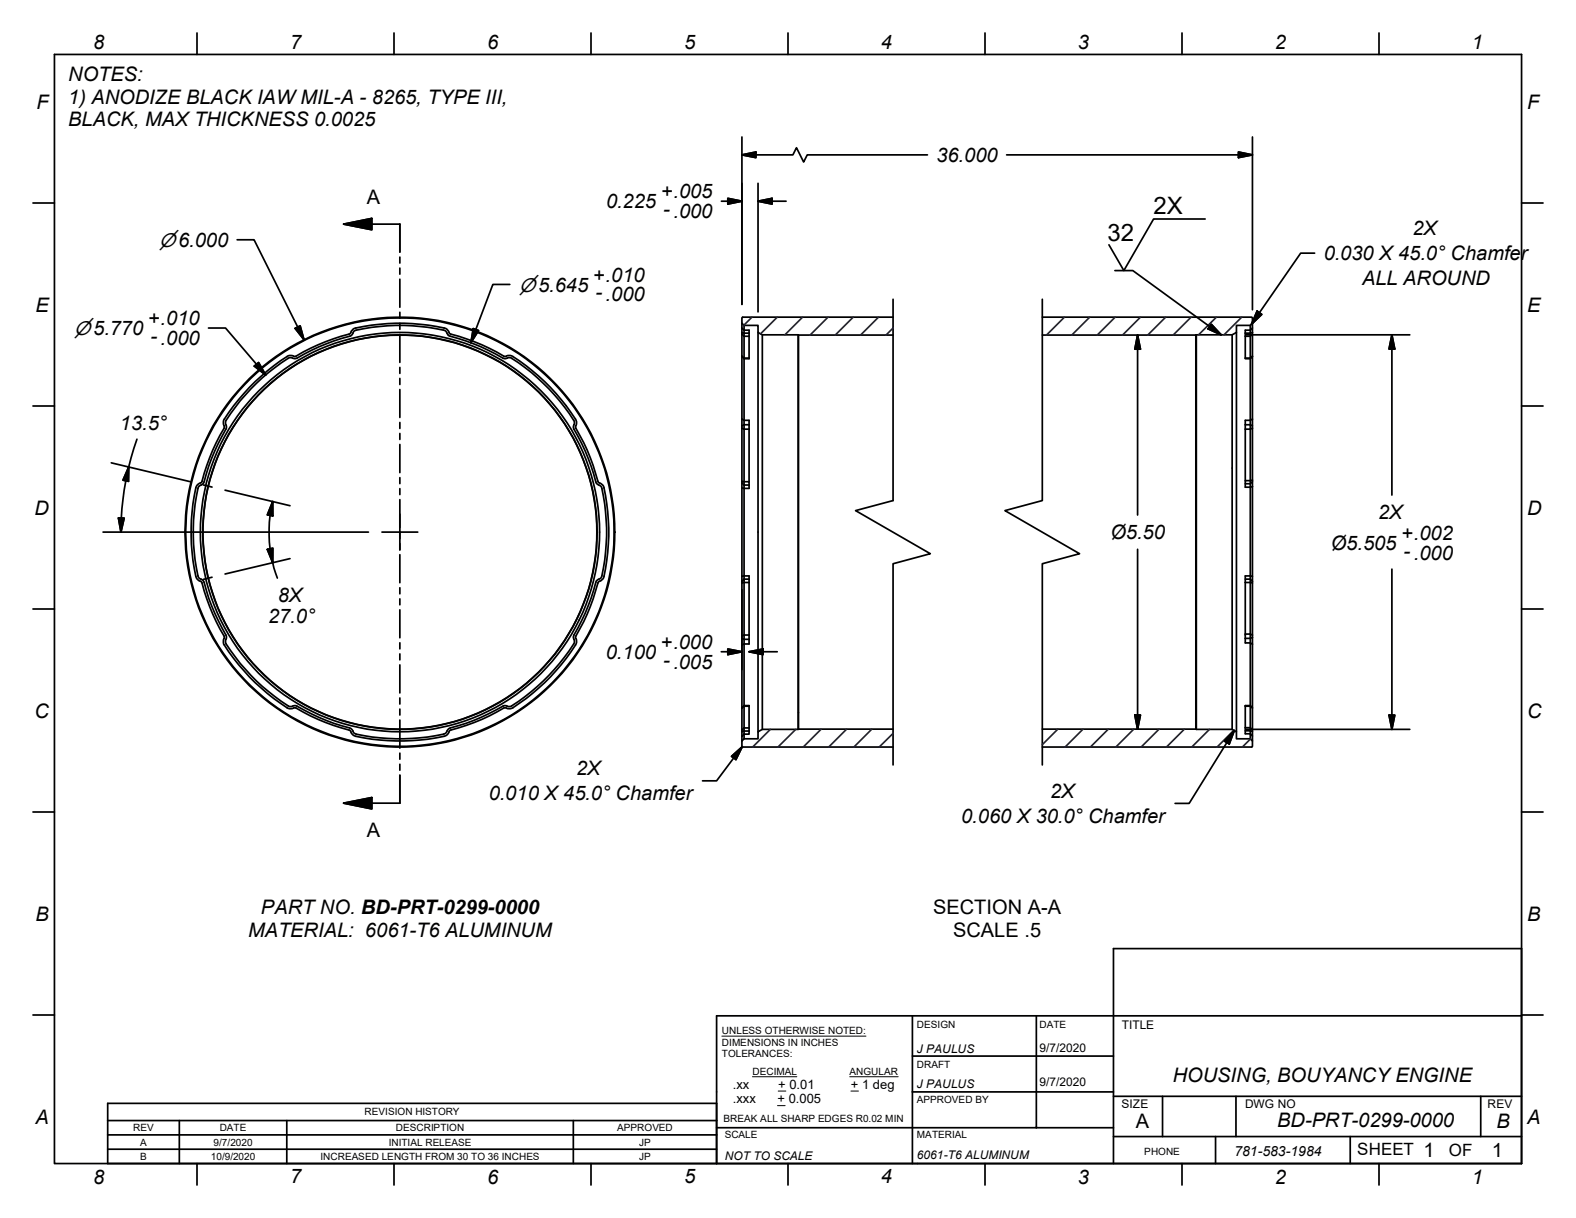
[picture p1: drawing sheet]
<svg xmlns="http://www.w3.org/2000/svg" width="279mm" height="216mm" viewBox="0 0 279 216" stroke-linecap="round" stroke-linejoin="round" font-family="sans-serif">
<g fill="none" stroke="#000" stroke-width=".3">
<path d="M9.7 9.7h260v196.5h-260zM34.9 5.8v3.9M69.8 5.8v3.9M104.8 5.8v3.9M139.7 5.8v3.9M174.6 5.8v3.9M209.5 5.8v3.9M244.5 5.8v3.9M5.8 36h3.9M60.9 39.7l5-1v2zM60.9 39.7h10v5M129 35.2l2.5 .5-2.5 .5z"/>
<path d="M131.5 24.3v29.7M131.5 27.5l2.5-.6v1zM131.5 27.5h9.1l.6-1.3 1.3 2.5 .6-1.2h21.3M131.5 35.7h-3.6M134.4 35.7l2.5-.5v1zM134.4 32.5v22.8M134.4 35.7h5M178.5 27.5h43.5M213.7 38.8h-9.2l-5.3 9.2-2.6-4.6M219.6 26.9l2.4 .6-2.4 .4zM222 24.3v30.6M269.7 36h3.9"/>
<path d="M37 58.1h3l7.1 8.4M42 42.5h3l8.9 17.7M52.3 58.2l.9-.4 .7 2.4zM70.9 45.6v1M70.9 47.5v1.1M70.9 49.5v5M70.9 55.4v1M70.9 57.3v1.1M70.9 59.3v4.9M83.9 58.3l.9 .3-1.3 2.1zM90.4 50.4h-3l-3.9 10.3M131.5 57.3v1.6"/>
<path d="M131.5 58.9v.3M131.5 59.2v3.9M131.5 58.1l.4 .4h.9v.6M131.5 58.9l1.3 .2M131.5 59.2l.4 .4h.9M131.9 57.7v17.6M132.8 59.6v3.9M132.8 59.1v.5M134.4 58.9v70.8M135.1 59.4v69.9M141.5 59.4v69.9M141.6 59.4v69.8"/>
<path d="M158.3 53v35.7l-6.6 1.8 13.2 7.6-6.6 1.8v35.7M158.3 56.2h-26.6l-.2 .1v1l.4 .4h2.5v1.2l.7 .5h23.2M184.8 53v35.7l-6.6 1.8 13.2 7.6-6.6 1.8v35.7M184.8 56.2h37.1l.1 .1v1l-.3 .4h-2.5v1.2l-.8 .5h-6.3M184.8 59.4h27.2M197.7 48h3.1l15.7 11.4M201.7 59.4v31.9M201.7 59.4l.5 2.5h-1zM212 59.4v69.8M212.1 59.4v69.9M212.1 59.4h-.1M214.8 57.5l1.7 1.9-2.3-1.1z"/>
<path d="M218.4 59.4v69.9M219.2 58.9v70.8M220.8 59.1v.5M220.8 59.6v3.9M220.8 59.6h.9M220.8 59.1h.9M220.8 59.4h29.1M221.7 57.7v.8M221.7 59.6v3.9M221.7 59.1v.5M221.7 58.5v.6M221.7 58.5h-.9v.6"/>
<path d="M222 59.2l-.3 .4M222 58.9v4.2M222 57.3v1.6M222 58.1l-.3 .4M222 58.9l-.3 .2M222.9 55.1l.8 .6-1.8 1.8zM233.1 44.9h-2.5l-8.7 12.6M246.8 59.4v28.4M246.8 59.4l.5 2.5h-1zM5.8 72h3.9M24.3 77.9a50.5 50.5 0 0 0-2.9 16.4M44.2 68.7a31.2 31.2 0 0 1 7.1-5.7l.9 .2a45.3 45.3 0 0 1 9.9-4.1l.5-.8a33.5 33.5 0 0 1 16.6 0l.5 .8a46.5 46.5 0 0 1 9.9 4.1l.4-.2h.5a33.7 33.7 0 0 1 11.7 11.8l-.2 .8a43.7 43.7 0 0 1 4 9.7l.2 .3 .7 .4a33.5 33.5 0 0 1 0 16.6l-.7 .5a45.8 45.8 0 0 1-4.2 9.9l.2 .9a34.4 34.4 0 0 1-11.5 11.7h-.7l-.5-.1a43.8 43.8 0 0 1-9.8 4.1l-.5 .7a29.2 29.2 0 0 1-10.5 1l-2.8-.3-2.8-.5-.7-.4-.3-.5a43.1 43.1 0 0 1-9.8-4.1l-1 .1a34.6 34.6 0 0 1-11.7-11.4v-.8l.2-.5a43.1 43.1 0 0 1-4.1-9.8l-.8-.5a29.7 29.7 0 0 1-1-10.4l.3-2.9 .5-2.8 .4-.6 .6-.3a43.8 43.8 0 0 1 4.1-9.9l-.2-.9 .2-.5 1.6-2.4z"/>
<path d="M44.5 68.9a29.8 29.8 0 0 1 7-5.5l1 .1a44.4 44.4 0 0 1 9.8-4.1l.3-.3a.63 .63 0 0 1 .5-.6 34.1 34.1 0 0 1 15.9 .2l.5 .7a43.8 43.8 0 0 1 9.8 4.1l1.3-.1a36.7 36.7 0 0 1 11.2 11.3l-.1 1.2a43.8 43.8 0 0 1 4.1 9.8l.7 .5a32.9 32.9 0 0 1 0 16.3l-.7 .4a44.4 44.4 0 0 1-4.1 9.9l.1 1.2a36.1 36.1 0 0 1-11.2 11.2l-1.1-.1a49.3 49.3 0 0 1-9.7 3.9l-.3 .2-.5 .7a28.7 28.7 0 0 1-10.3 1l-2.8-.3-2.8-.5-.3-.2-.6-.8a37.8 37.8 0 0 1-9.7-4l-1 .1a33.3 33.3 0 0 1-11.5-11.2l.2-1.1a49.3 49.3 0 0 1-4-9.6l-.2-.4-.7-.4a29.2 29.2 0 0 1-1-10.3l.3-2.8 .5-2.8 .2-.4 .8-.6a37.3 37.3 0 0 1 4-9.7l-.1-.8 .1-.6 2.5-3.5zM45.1 64.9l.7-.6 1.3 2.2zM70.9 65.1v1.1M70.9 67.1v1.1M70.9 69v5M70.9 74.9v1M70.9 76.8v1.1M70.9 78.8v5M131.5 75.9l.4 .2M131.5 63.1v.1M131.5 63.2v11.1M131.5 74.3v1.2"/>
<path d="M131.5 75.5v.4M131.5 75.9v9.4M131.5 63.2l.4 .4h.9v-.1M131.5 74.3l.4 .2h.9v.8M131.5 63.1l.4 .4h.9M131.9 75.3h.9M131.9 76.1v54M131.9 76.1h.9M131.9 75.3l-.4 .2M131.9 75.3v.8M132.8 76.1v9.3M132.8 75.3v.8"/>
<path d="M220.8 63.5v.1h.9M220.8 76.1v9.1M220.8 76.1h.9M220.8 75.3h.9M220.8 75.3v.8M220.8 63.5h.9M221.7 75.3l.3 .2M221.7 76.1v9.1M221.7 75.3v.8M221.7 74.5v.8M221.7 63.5v.1M221.7 63.6v10.9"/>
<path d="M221.7 74.5h-.9v.8M222 63.1l-.3 .4M222 74.3l-.3 .2M222 75.9l-.3 .2M222 75.9v9.2M222 74.3v1.6M222 63.1v11.2M222 63.2l-.3 .4M269.7 72h3.9M18.3 94.3h47M19.7 82l14 3.4M21 91.8h1l-.6 2.5z"/>
<path d="M22.8 82.8v2.5l-1-.2zM36 86l1.6 .3M39.9 86.9l11.5 2.7M47.4 97.4l1-.2-.1 2.5zM48.3 88.9a22.9 22.9 0 0 0 .9 13.6M48.3 88.9l.1 2.5-1-.1zM51.4 99l-11.5 2.7M67.7 94.3h6.4M70.9 84.7v1M70.9 86.6v1.1M70.9 88.6v8.9M70.9 98.3v5"/>
<path d="M131.5 85.3v.3M131.5 85.6v16.6M131.5 85.3l1.3 .1v.6M131.5 85.6l.4 .4h.9M132.8 86v.6l-1.3-.1M201.7 97.4v31.8M220.8 85.7h.9M221.7 85.2h-.9v1.2h.9M221.7 85.7v.7M221.7 85.2v.5M221.7 86.4v15.7M222 85.1l-.3 .1"/>
<path d="M222 85.4l-.3 .3M222 86.3l-.3 .1M222 86.3v16.7M222 85.1v1.2M5.8 107.9h3.9M37.6 102.3l-1.6 .4M70.9 104.2v1.1M70.9 106.2v1M70.9 108.1v5M70.9 113.9v1.1M70.9 115.9v1.1M70.9 117.9v4.9"/>
<path d="M127.9 115.5h3.6M129 115l2.5 .5-2.5 .5zM131.5 104.5v14.2M131.5 102.2v.8M131.5 103v.3M131.5 103.3v9.9M131.5 113.2v1.1M131.5 114.3v11.2M131.5 102.2l1.3-.1v.6M131.5 113.2l.4 .1h.9M132.8 115.5l2.5-.5v1zM132.8 103.3v9.3"/>
<path d="M132.8 112.6v.7M132.8 102.7v.6M132.8 113.3v.9h-.9l-.4 .1M132.8 102.7h-.9l-.4 .3M132.8 112.6h-.9l-.4 .2M132.8 103.3h-1.3M132.8 115.5h5M220.8 113.2v.8h.9M220.8 103.3v9.1M220.8 103.3h.9M220.8 113.2h.9M220.8 112.4h.9"/>
<path d="M220.8 102.7h.9M220.8 112.4v.8M221.7 102.1h-.9v1.2M221.7 102.1l.3 .1M221.7 102.7l.3 .3M221.7 103.3h.3M221.7 112.4l.3 .2M221.7 114l.3 .2M221.7 113.2v.8M221.7 112.4v.8M221.7 103.3v9.1M221.7 102.7v.6"/>
<path d="M221.7 102.1v.6M221.7 114v11.1M222 113l-.3 .2M222 112.6v.4M222 103v9.6M222 114.2v17.1M222 113v1.2M246.8 100.9v28.4M269.7 107.9h3.9M70.9 123.7v1.1M70.9 125.7v1M70.9 127.6v5"/>
<path d="M70.9 133.5v1.1M70.9 135.5v1M70.9 137.4v5h-10M129.7 134.1l1.9-1.7-1.1 2.2zM131.5 125.5h.1M131.5 125.5v4.2M131.5 129.7v.8M131.5 130.5v.8M131.6 132.4l-4.6 6h-2.5M131.9 130.1v.9M131.9 130.1l-.4 .4M132.8 125.2v3.8"/>
<path d="M132.8 125.2v-.1h-.9l-.4 .4M132.8 129v.6M132.8 129h-.9l-.4 .4M132.8 129.6v.5h-.9M132.8 125.2h-.9l-.4 .3M132.8 129.6l-1.3 .1M141.6 129.2h16.7M141.6 129.2l-6.5 .1-.7 .4v1.3h-2.5l-.4 .3v1l.2 .1h26.6M184.8 129.2l33.6 .1M201.2 126.7h1l-.5 2.5zM218.4 129.3l.8 .4v1.3h2.5l.3 .3v1l-.1 .1h-37.1M218.8 129.5l-.9 2.4-.8-.5z"/>
<path d="M218.8 129.5l-8 12.9h-2.5M220.8 129v1.1h.9M220.8 125.2v3.8M220.8 125.2h.9M220.8 129.5h.9M220.8 129h.9M220.8 129.3h29.1M221.7 125.1h-.9v.1M221.7 125.2l.3 .3M221.7 129l.3 .4M221.7 129.5l.3 .1M221.7 130.1l.3 .4"/>
<path d="M221.7 125.1l.3 .4M221.7 129.5v.6M221.7 129v.5M221.7 125.2v3.8M221.7 125.1v.1M221.7 130.1v.9M246.3 126.8h1l-.5 2.5zM5.8 143.9h3.9M60.9 142.4l5-1v2zM269.7 143.9h3.9M5.8 179.9h3.9M269.7 168.1h-72.3v38.1"/>
<path d="M269.7 179.9h3.9M19.1 198.6h107.9M31.8 198.6v7.6M50.8 198.6v7.6M101.6 198.6v7.6M127 199.9h70.4M127 195.6h-107.9v10.6h250.6M161.8 187.2h35.6M161.8 193.5h35.6M161.8 180.1v26.1M183.7 180.1v19.8M197.4 194.3h72.3"/>
<path d="M206.1 194.3v7.2M219.1 194.3v7.2M262.5 194.3v7.2M269.7 180.1h-142.7v26.1M19.1 201.2h107.9M19.1 203.7h107.9M34.9 206.2v3.9M69.8 206.2v3.9M104.8 206.2v3.9M139.7 206.2v3.9M174.6 206.2v3.9M197.4 201.5h72.3"/>
<path d="M209.5 206.2v3.9M215.5 201.5v4.7M239.4 201.5v4.7M244.5 206.2v3.9"/>
<circle cx="70.9" cy="94.3" r="34.9"/>
<circle cx="70.9" cy="94.3" r="38"/>
<circle cx="70.9" cy="94.3" r="38.1"/>
<circle cx="70.9" cy="94.3" r="35.4"/>
<circle cx="70.9" cy="94.3" r="35"/>
</g>
<path d="M128 183.7h25.5M133.4 190.9h7.9M137.8 196h1.4M138 193.4h1.3M150.6 190.9h8.6M150.9 193.4h1.3" fill="none" stroke="#000" stroke-width=".18"/>
<g fill="#000" stroke="#000" stroke-width=".3">
<path d="M60.9 39.7l5-1v2zM129 35.2l2.5 .5-2.5 .5zM131.5 27.5l2.5-.6v1zM134.4 35.7l2.5-.5v1zM219.6 26.9l2.4 .6-2.4 .4zM52.3 58.2l.9-.4 .7 2.4zM83.9 58.3l.9 .3-1.3 2.1zM214.8 57.5l1.7 1.9-2.3-1.1zM222.9 55.1l.8 .6-1.8 1.8zM45.1 64.9l.7-.6 1.3 2.2zM201.7 59.4l.5 2.5h-1zM246.8 59.4l.5 2.5h-1z"/>
<path d="M21 91.8h1l-.6 2.5zM22.8 82.8v2.5l-1-.2zM47.4 97.4l1-.2-.1 2.5zM48.3 88.9l.1 2.5-1-.1zM129 115l2.5 .5-2.5 .5zM132.8 115.5l2.5-.5v1zM129.7 134.1l1.9-1.7-1.1 2.2zM201.2 126.7h1l-.5 2.5zM218.8 129.5l-.9 2.4-.8-.5zM246.3 126.8h1l-.5 2.5zM60.9 142.4l5-1v2z"/>
</g>
<g fill="none" stroke="#1e1e47" stroke-width=".3">
<path d="M133.3 56.2l-1.4 1.5M137.8 56.2l-3 3M142.3 56.2l-3.2 3.2M146.8 56.2l-3.2 3.2M151.3 56.2l-3.2 3.2M155.7 56.2l-3.1 3.2M158.3 58.1l-1.2 1.3M188.7 56.2l-3.2 3.2M193.2 56.2l-3.2 3.2M197.7 56.2l-3.2 3.2M202.2 56.2l-3.2 3.2M206.7 56.2l-3.2 3.2"/>
<path d="M211.2 56.2l-3.2 3.2M215.6 56.2l-3.1 3.2M220.1 56.2l-3.1 3.2M136.6 129.3l-3.2 3.1M141.1 129.3l-3.2 3.1M145.6 129.2l-3.2 3.2M150.1 129.2l-3.2 3.2M154.6 129.2l-3.2 3.2M158.3 130l-2.4 2.4M187.5 129.2l-2.7 2.8M192 129.2l-3.2 3.2M196.5 129.2l-3.2 3.2"/>
<path d="M201 129.2l-3.2 3.2M205.5 129.2l-3.2 3.2M210 129.2l-3.2 3.2M214.4 129.3l-3.1 3.1M218.7 129.5l-2.9 2.9M221.7 131l-1.4 1.4"/>
</g>
<g font-size="4.3">
<text x="204.5" y="37.9">2X</text>
<text x="196.3" y="42.8">32</text>
</g>
<g font-size="3.5">
<text x="16.5" y="8.7">8</text>
<text x="51.4" y="8.7">7</text>
<text x="86.3" y="8.7">6</text>
<text x="121.3" y="8.7">5</text>
<text x="156.2" y="8.7">4</text>
<text x="191.1" y="8.7">3</text>
<text x="226" y="8.7">2</text>
<text x="260.9" y="8.7">1</text>
<text x="12.1" y="14.4">NOTES:</text>
<text x="6.5" y="19.3">F</text>
<text x="12.1" y="18.4">1) ANODIZE BLACK IAW MIL-A - 8265, TYPE III,</text>
<text x="12.1" y="22.4">BLACK, MAX THICKNESS 0.0025</text>
<text x="270.7" y="19.3">F</text>
<text x="166" y="28.7">36.000</text>
<text x="117.1" y="35.2">+.005</text>
<text x="65" y="36.2">A</text>
<text x="107.4" y="36.9">0.225</text>
<text x="117.6" y="38.4">- .000</text>
<text x="250.4" y="41.7">2X</text>
<text x="28.2" y="43.7">⌀6.000</text>
<text x="234.7" y="46.1">0.030 X 45.0° Chamfer</text>
<text x="92" y="51.7">⌀5.645</text>
<text x="105.1" y="49.9">+.010</text>
<text x="105.6" y="53.1">- .000</text>
<text x="241.5" y="50.6">ALL AROUND</text>
<text x="6.3" y="55.2">E</text>
<text x="13.1" y="59.4">⌀5.770</text>
<text x="26.2" y="57.7">+.010</text>
<text x="270.7" y="55.2">E</text>
<text x="26.7" y="60.8">- .000</text>
<text x="21.3" y="76.2">13.5°</text>
<text x="6.1" y="91.2">D</text>
<text x="196.9" y="95.6">Ø5.50</text>
<text x="244.3" y="91.9">2X</text>
<text x="248.4" y="95.7">+.002</text>
<text x="270.7" y="91.2">D</text>
<text x="235.9" y="97.5">Ø5.505</text>
<text x="248.8" y="98.9">- .000</text>
<text x="49.3" y="106.6">8X</text>
<text x="47.5" y="110.5">27.0°</text>
<text x="107.4" y="116.8">0.100</text>
<text x="117.1" y="115">+.000</text>
<text x="117.6" y="118.2">- .005</text>
<text x="6.1" y="127.2">C</text>
<text x="270.7" y="127.2">C</text>
<text x="102.1" y="137.4">2X</text>
<text x="86.6" y="141.9">0.010 X 45.0° Chamfer</text>
<text x="186.2" y="141.4">2X</text>
<text x="65" y="148.4">A</text>
<text x="170.4" y="145.9">0.060 X 30.0° Chamfer</text>
<text x="6.3" y="163.2">B</text>
<text x="44" y="166.1">MATERIAL: 6061-T6 ALUMINUM</text>
<text x="46.2" y="162.1">PART NO. BD-PRT-0299-0000</text>
<text x="165.4" y="162.1">SECTION A-A</text>
<text x="169" y="166.1">SCALE .5</text>
<text x="270.7" y="163.2">B</text>
<text x="207.9" y="191.9">HOUSING, BOUYANCY ENGINE</text>
<text x="6.3" y="199.2">A</text>
<text x="201.3" y="199.9">A</text>
<text x="226.4" y="199.9">BD-PRT-0299-0000</text>
<text x="265.3" y="199.9">B</text>
<text x="270.7" y="199.2">A</text>
<text x="16.5" y="209.8">8</text>
<text x="51.4" y="209.8">7</text>
<text x="86.3" y="209.8">6</text>
<text x="121.3" y="209.8">5</text>
<text x="156.2" y="209.8">4</text>
<text x="191.1" y="209.8">3</text>
<text x="226" y="209.8">2</text>
<text x="252.4" y="205">1</text>
<text x="260.9" y="209.8">1</text>
<text x="264.5" y="205">1</text>
</g>
<g font-size="3">
<text x="240.6" y="204.8">SHEET</text>
<text x="256.9" y="204.8">OF</text>
</g>
<text font-size="2.5" x="218.8" y="204.8">781-583-1984</text>
<g font-size="2.3">
<text x="129.9" y="193">.xx</text>
<text x="129.9" y="195.6">.xxx</text>
<text x="137.8" y="195.6">+ 0.005</text>
<text x="138" y="193">+ 0.01</text>
<text x="150.8" y="193">+ 1 deg</text>
</g>
<g font-size="2.1">
<text x="198.9" y="182.4">TITLE</text>
<text x="162.6" y="186.7">J PAULUS</text>
<text x="184.3" y="186.5">9/7/2020</text>
<text x="162.6" y="192.9">J PAULUS</text>
<text x="184.3" y="192.6">9/7/2020</text>
<text x="198.8" y="196.4">SIZE</text>
<text x="220.7" y="196.4">DWG NO</text>
<text x="263.7" y="196.3">REV</text>
<text x="128.5" y="205.6">NOT TO SCALE</text>
<text x="162.6" y="205.5">6061-T6 ALUMINUM</text>
</g>
<g font-size="1.8">
<text x="128" y="183.4">UNLESS OTHERWISE NOTED:</text>
<text x="128" y="185.4">DIMENSIONS IN INCHES</text>
<text x="162.6" y="182.2">DESIGN</text>
<text x="184.3" y="182.1">DATE</text>
<text x="128" y="187.3">TOLERANCES:</text>
<text x="133.4" y="190.5">DECIMAL</text>
<text x="150.6" y="190.5">ANGULAR</text>
<text x="162.6" y="189.2">DRAFT</text>
<text x="64.6" y="197.7">REVISION HISTORY</text>
<text x="162.6" y="195.6">APPROVED BY</text>
<text x="23.6" y="200.5">REV</text>
<text x="24.9" y="203.1">A</text>
<text x="37.9" y="203.1">9/7/2020</text>
<text x="39" y="200.5">DATE</text>
<text x="68.9" y="203.1">INITIAL RELEASE</text>
<text x="70.2" y="200.5">DESCRIPTION</text>
<text x="109.4" y="200.5">APPROVED</text>
<text x="113.3" y="203.1">JP</text>
<text x="128.3" y="199">BREAK ALL SHARP EDGES R0.02 MIN</text>
<text x="128.5" y="201.8">SCALE</text>
<text x="162.6" y="201.8">MATERIAL</text>
<text x="24.9" y="205.6">B</text>
<text x="37.4" y="205.6">10/9/2020</text>
<text x="56.8" y="205.6">INCREASED LENGTH FROM 30 TO 36 INCHES</text>
<text x="113.3" y="205.6">JP</text>
<text x="202.9" y="204.8">PHONE</text>
</g>
</svg>
